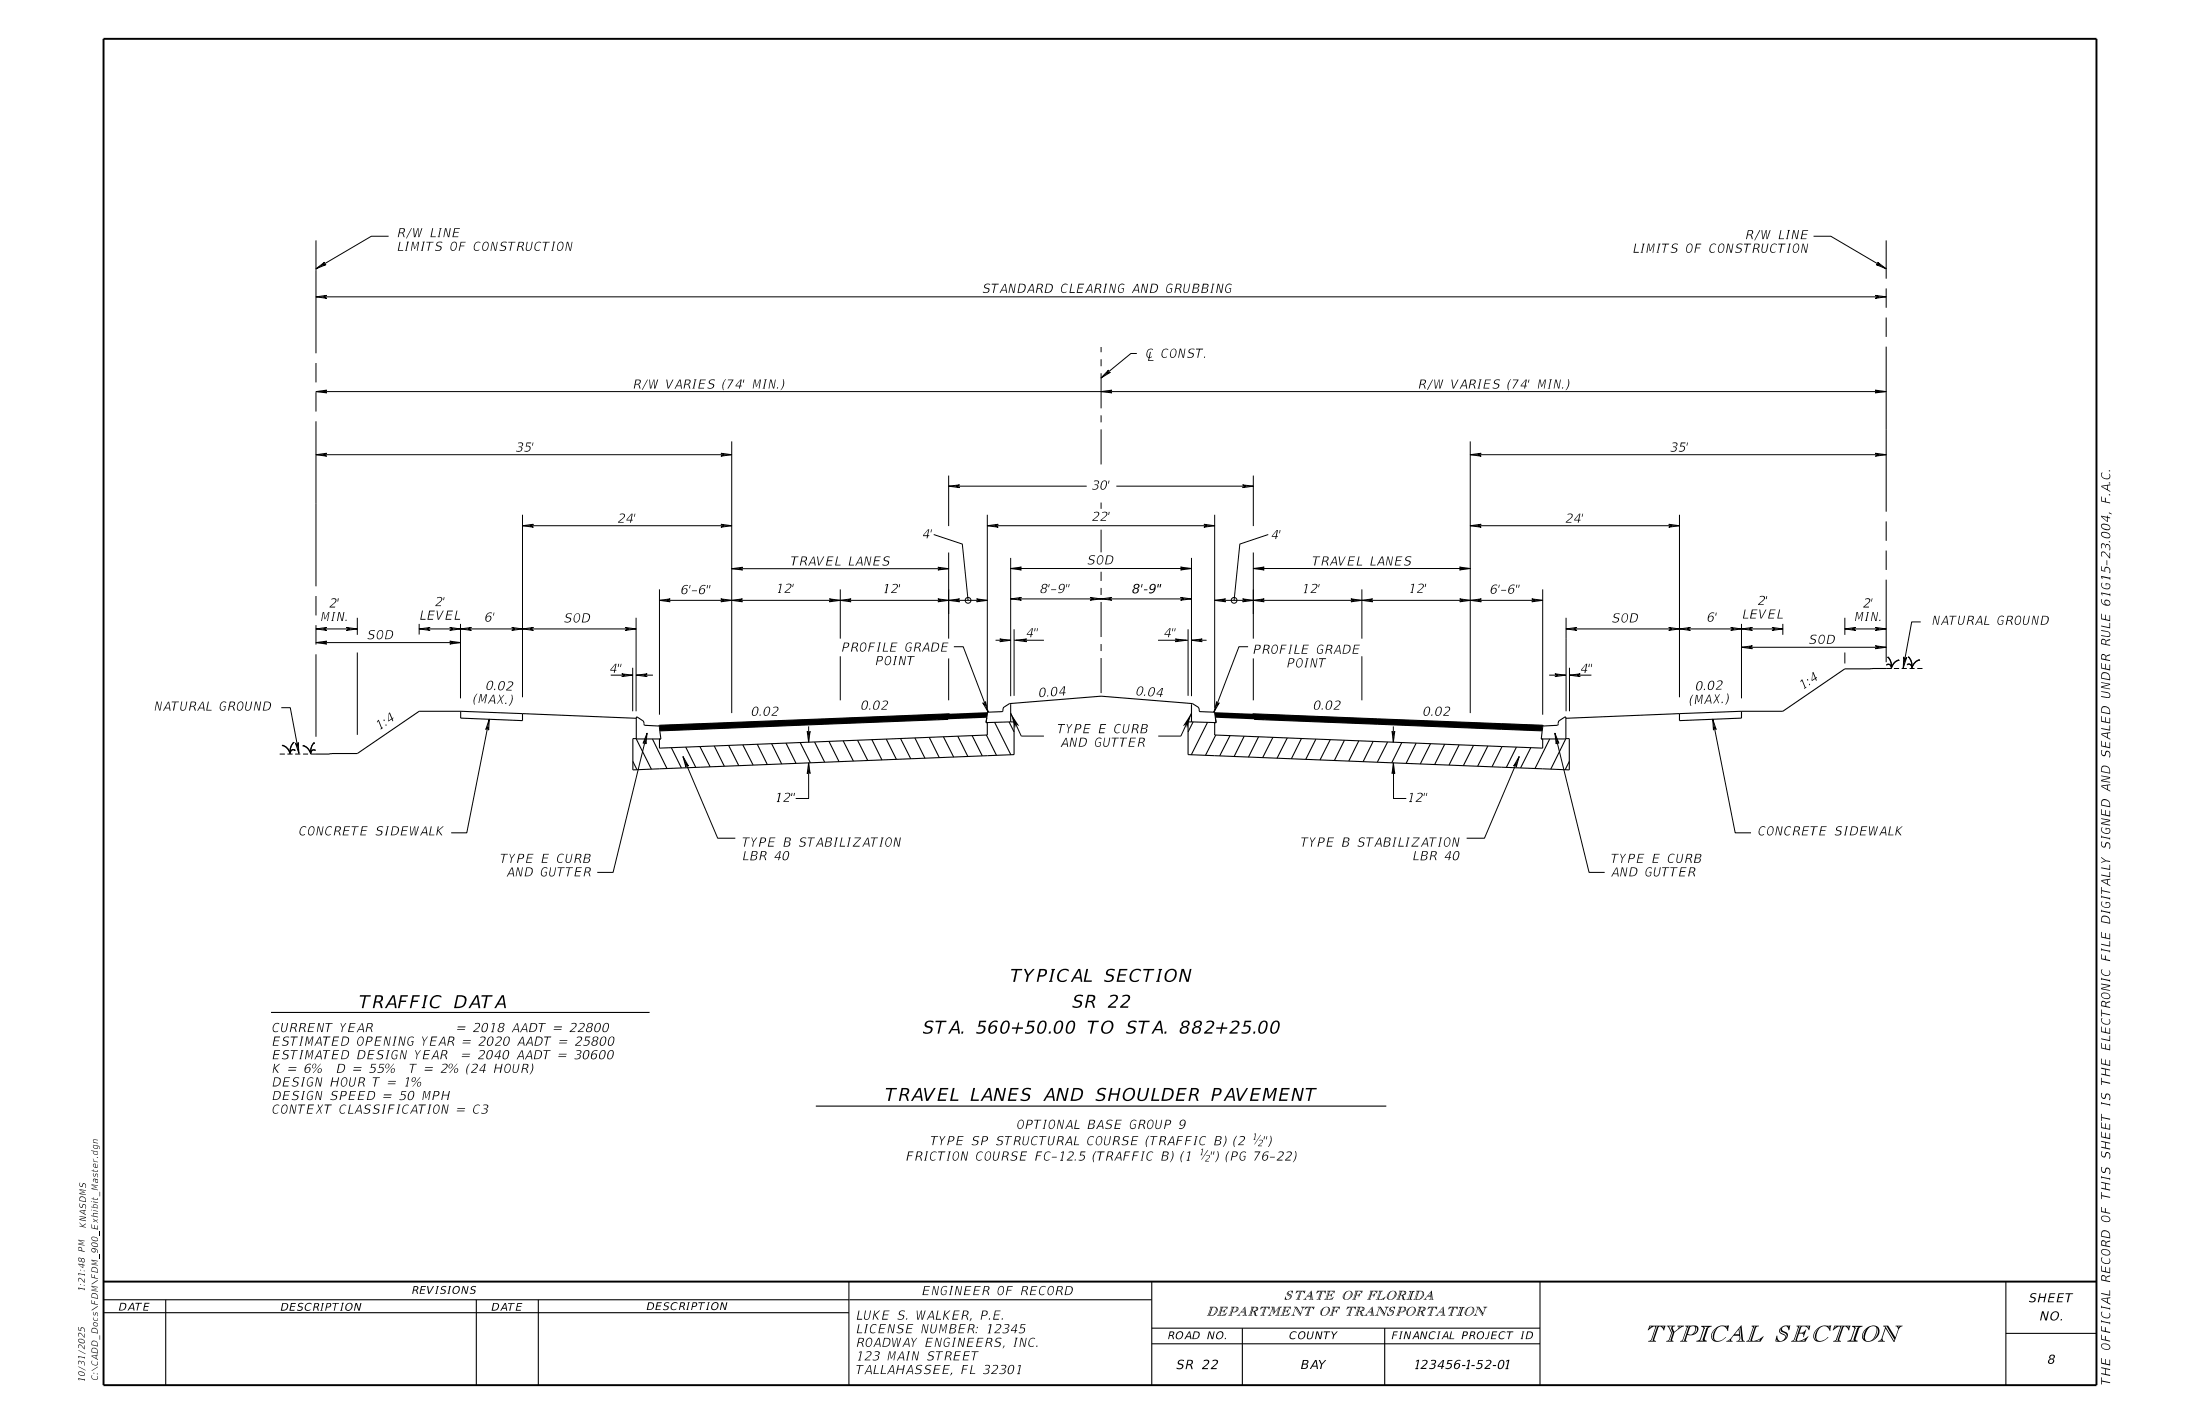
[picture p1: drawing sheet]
<svg xmlns="http://www.w3.org/2000/svg" width="432mm" height="279mm" viewBox="0 0 432 279" stroke-linecap="round" stroke-linejoin="round" font-family="sans-serif">
<g fill="none" stroke="#000" stroke-width=".21">
<path d="M90.4 139.6h-8.1l-12.2 8.2-8.1 .2M90.4 139.6v1.3l12.2 .5v-1.4M90.4 139.6l12.2 .4M198.3 138l17.8-1.4 17.9 1.4M341.8 139.6v1.3l-12.2 .5v-1.4M341.8 139.6l-12.2 .4M370.2 131.2h-8.1l-12.2 8.4h-8.1M370.3 130.4h.1M370.3 130.5a.62 .62 0 0 1 .7 0 .62 .62 0 0 1 .2 .7M370.3 130.4l.5-.1 .4 .5M370.5 128.9h.1M370.5 128.9a2.59 2.59 0 0 1 .8 2.1 2.06 2.06 0 0 1 1.4-1.5"/>
<path d="M370.5 128.9a2.46 2.46 0 0 1 .7 2.2 2.12 2.12 0 0 1 1.5-1.6M372.7 129.6h.1M374.3 130.4l.6-.1 .3 .5M374.3 130.4h.1M374.4 130.4a.61 .61 0 0 1 .6 .1 .61 .61 0 0 1 .2 .6M374.5 128.9h.1M375.2 131a2.6 2.6 0 0 0-.7-2.1 2.33 2.33 0 0 1 .7 2.2M376.8 129.5a2.05 2.05 0 0 0-1.6 1.6M376.8 129.6h.1M376.8 129.4a2.04 2.04 0 0 0-1.5 1.5M55.5 146.3h.1M55.5 146.3a2.07 2.07 0 0 1 1.4 1.6 .63 .63 0 0 1 .3-.6 .63 .63 0 0 1 .7-.1"/>
<path d="M55.5 146.2a2.1 2.1 0 0 1 1.4 1.5M57.7 145.6a2.57 2.57 0 0 0-.8 2.3M57.7 145.7a2.35 2.35 0 0 0-.7 2M57.7 145.6h.1M57.9 147.2h.1M57.9 147.2l-.6-.1-.4 .5M59.5 146.3a2.11 2.11 0 0 1 1.5 1.7M59.5 146.3a2.1 2.1 0 0 1 1.5 1.4M59.5 146.4h.1M61 147.8a2.54 2.54 0 0 1 .7-2.1 2.33 2.33 0 0 0-.7 2.2M61.7 145.8h.1M61.9 147.2a.61 .61 0 0 0-.7 .1 .61 .61 0 0 0-.2 .7"/>
<path d="M61.9 147.2h.1M61.9 147.2l-.5-.1-.4 .6M102.6 140l22.3 .9M124.2 149.4l.8 1.6M124.9 145l2.9 5.9M126.4 142.1l.1 .2 2.8 .2M126.4 142v.1M126.4 142l-.2-.6-1.3-.7v4.3M128.1 145l2.8 5.8M129.3 142.5l.1 .2 .3 2.3h-4.8M131.8 146.7l1.9 4M134.6 146.6l2 4"/>
<path d="M137.4 146.5l2 4M140.2 146.4l2 4M143 146.3l2 3.9M145.8 146.2l2 3.9M148.6 146l2 4M151.4 145.9l2 4M154.3 145.8l1.9 4M157.1 145.7l2 4M159.9 145.6l2 3.9M162.7 145.5l2 3.9M165.5 145.3l2 4M168.3 145.2l2 4"/>
<path d="M171.1 145.1l2 4M174 145l1.9 4M176.7 144.9l2.1 4M179.6 144.8l1.9 4M182.4 144.7l2 4M185.2 144.6l2 4M186.1 141.1l-56.6 2.3M186.4 140.1l-57 2.2-.1 .2M188 144.5l2 3.9M190.8 144.4l2 3.9M193.5 141.8h.3v2.4l-64.4 2.6v-1.8M193.6 144.2l2 4"/>
<path d="M195.2 141.7l3.2 6.4M198 141.6l1 2M198.4 141.6v-3.4l-.2-.2-1.3 .9-.2 .7-2.8 .2-.4 2M198.4 141.6h.6v6.5l-74.8 3v-6.2h.7M198.4 141.6l-4.9 .2M233.9 141.6v-3.4l.1-.2 1.2 .7 .3 .9 2.8 .2 .4 2M233.9 141.6h-.7v6.5l74.8 3v-6.2h-.7M233.9 141.6l4.8 .2M234.2 141.6l-1 2M237 141.7l-3.2 6.4M238.6 144.2l-2 4M238.7 141.8h-.3v2.4l64.4 2.6v-1.8"/>
<path d="M241.4 144.4l-2 3.9M244.2 144.5l-2 3.9M245.9 140.1l56.9 2.2 .1 .2M246.1 141.1l56.6 2.3M247 144.6l-2 4M249.8 144.7l-2 4M252.7 144.8l-2.1 4M255.4 144.9l-1.9 4M258.3 145l-2 4M261.1 145.1l-2 4M263.9 145.2l-2 4M266.7 145.3l-2 4"/>
<path d="M269.5 145.5l-2 3.9M272.3 145.6l-2 3.9M275.1 145.7l-1.9 4M278 145.8l-2 4M280.8 145.9l-2 4M283.6 146l-2 4M286.4 146.2l-2 3.9M289.2 146.3l-2 3.9M292 146.4l-2 4M294.8 146.5l-2 4M297.6 146.6l-1.9 4M300.5 146.7l-2.1 4"/>
<path d="M304.2 145l-2.9 5.8M305.8 142l.2-.6 1.3-.7v4.3h-4.8l.4-2.5M305.8 142.1l-.1 .2-2.8 .2M305.8 142v.1M307.3 145l-2.9 5.9M308 149.4l-.8 1.6M329.6 140l-22.3 .9M53.2 198.6h74.3M160.1 217h112M20.3 255h146.3M20.3 257.6h146.3M32.5 255v16.8"/>
<path d="M93.5 255v16.8M105.7 255v16.8M166.6 251.5v20.3M166.7 255h59.4M226.1 251.5v20.3M302.3 251.5v20.3M393.7 251.5v20.3M226.1 260.6h76.2M226.1 263.7h76.2M243.8 260.6v11.2M271.8 260.6v11.2M393.7 261.6h17.8"/>
</g>
<g fill="#000">
<path d="M237 225.7h.1l-1.3 1.8zM247.4 222.7h.1l-1.3 1.8z"/>
<path d="M193.3 55.9a.94 .94 0 0 1 1-.2v.2a.52 .52 0 0 0-.6-.1 .52 .52 0 0 0-.3 .5 .79 .79 0 0 1 .8 .6 .86 .86 0 0 1-1.3 .5v-.2a.56 .56 0 0 0 .7 .2 .56 .56 0 0 0 .4-.6 .72 .72 0 0 1-.9-.7z" fill-rule="evenodd"/>
<path d="M208.6 55.9a.54 .54 0 0 1 .5-.3 .54 .54 0 0 1 .4 .4 .71 .71 0 0 0-.8-.1 .71 .71 0 0 0-.3 .8 .52 .52 0 0 0 .3 .6 .52 .52 0 0 0 .6-.1 .62 .62 0 0 1-.8 .2 .62 .62 0 0 1-.3-.8z" fill-rule="evenodd"/>
<path d="M219.7 55.9l.6-.3 .4 .2v.2a.67 .67 0 0 0-.9-.1 .67 .67 0 0 0-.2 .8 .5 .5 0 0 0 .2 .6 .5 .5 0 0 0 .6 0l.1-.6h-.4l.1-.1h.4l-.1 .7a.64 .64 0 0 1-.9 .1 .64 .64 0 0 1-.2-.8z" fill-rule="evenodd"/>
<path d="M229.2 55.9a.52 .52 0 0 1 .5-.3 .52 .52 0 0 1 .5 .4 .69 .69 0 0 0-.9-.1 .69 .69 0 0 0-.3 .8 .51 .51 0 0 0 .2 .6 .51 .51 0 0 0 .6 0l.1-.6h-.3v-.1h.5l-.1 .7a.64 .64 0 0 1-.9 .1 .64 .64 0 0 1-.2-.8z" fill-rule="evenodd"/>
<path d="M240.8 55.9l.5-.3 .5 .2-.1 .2a.68 .68 0 0 0-.8-.1 .68 .68 0 0 0-.3 .8 .49 .49 0 0 0 .2 .6 .49 .49 0 0 0 .6 0l.1-.6h-.3v-.1h.5l-.2 .7a.64 .64 0 0 1-.8 .1 .64 .64 0 0 1-.2-.8z" fill-rule="evenodd"/>
<path d="M225.3 68.6a.55 .55 0 0 1 .5-.2 .55 .55 0 0 1 .5 .3 .73 .73 0 0 0-.9 0 .73 .73 0 0 0-.2 .9v.3l.3 .2 .2-1.1h.2l-.2 1.1 .4-.2v.2l-.5 .1-.1 .5h.9v.1h-1.1l.2-.6a.93 .93 0 0 1-.2-1.6z" fill-rule="evenodd"/>
<path d="M228.3 68.6l.7-.2 .3 .1v.2a.7 .7 0 0 0-.9 0 .7 .7 0 0 0-.3 .7 .51 .51 0 0 0 .3 .7 .51 .51 0 0 0 .7-.2 .6 .6 0 0 1-.9 .3 .6 .6 0 0 1-.2-.9z" fill-rule="evenodd"/>
<path d="M229.9 68.7a.97 .97 0 0 0 .2 1.5 1.1 1.1 0 0 0 .5-1.8h-.4zM230.1 68.6a.49 .49 0 0 1 .6 .1 .49 .49 0 0 1 .1 .6l-.1 .2a.49 .49 0 0 1-.6 .6 .49 .49 0 0 1-.3-.8z" fill-rule="evenodd"/>
<path d="M231.6 68.4h.2l.4 1.7 .3-1.7h.2l-.3 1.8h-.3l-.4-1.6-.3 1.6h-.2z" fill-rule="evenodd"/>
<path d="M233.4 68.6l.8-.2 .3 .1-.1 .2a.52 .52 0 0 0-.6-.2 .52 .52 0 0 0-.3 .6l.3 .1a.55 .55 0 0 1 .5 .6 .55 .55 0 0 1-.8 .4l-.5-.1v-.2a.56 .56 0 0 0 .7 .2 .56 .56 0 0 0 .4-.6 .72 .72 0 0 1-.8-.6z" fill-rule="evenodd"/>
<path d="M234.8 68.4h1.3v.2h-.6l-.3 1.6h-.2l.3-1.6h-.6z" fill-rule="evenodd"/>
<path d="M236.4 70h.1v.2h-.2z" fill-rule="evenodd"/>
<path d="M290.4 74.4h.4l-.1 .2-.4 1.5 .1 .1h-.4l.1-.1 .4-1.5h-.2z" fill-rule="evenodd"/>
<path d="M293.3 74.7l.4-.3h.5l.2 .1v.2a.54 .54 0 0 0-.6-.2 .54 .54 0 0 0-.4 .6 .76 .76 0 0 1 .9 .6 .88 .88 0 0 1-1.4 .5l.1-.2a.58 .58 0 0 0 .7 .2 .58 .58 0 0 0 .3-.7 .74 .74 0 0 1-.8-.5z" fill-rule="evenodd"/>
<path d="M296.5 74.4h.1l-.5 1.1 .1 1.1h-.2l-.1-1.1z" fill-rule="evenodd"/>
<path d="M304.2 74.4h.4v.2h-.2l-.3 1.5 .1 .1h-.4l.2-.1 .3-1.5h-.2z" fill-rule="evenodd"/>
<path d="M307.7 74.4l.2 .2 .1 .7a1.75 1.75 0 0 1-.7 1.3l.5-1.1z" fill-rule="evenodd"/>
<path d="M214.7 100.5a.61 .61 0 0 1 .7-.1 .61 .61 0 0 1 .4 .5l-.3 .4-.9 .8h.9v.1h-1.1v-.2l.8-.6a.43 .43 0 0 0 .3-.7 .43 .43 0 0 0-.7-.1l-.1 .1z" fill-rule="evenodd"/>
<path d="M214 109.1l.7-.2 .2 .1v.2a.54 .54 0 0 0-.6-.2 .54 .54 0 0 0-.3 .6 .75 .75 0 0 1 .8 .6 .94 .94 0 0 1-1.3 .5v-.2a.58 .58 0 0 0 .7 .2 .58 .58 0 0 0 .4-.7 .75 .75 0 0 1-.9-.5z" fill-rule="evenodd"/>
<path d="M215.6 109.2a.96 .96 0 0 0 .2 1.6 1.1 1.1 0 0 0 .4-1.8h-.3zM215.8 109.2a.47 .47 0 0 1 .6 .1 .47 .47 0 0 1 0 .6 .52 .52 0 0 1-.3 .6 .52 .52 0 0 1-.7-.2l.1-.7z" fill-rule="evenodd"/>
<path d="M216.4 100.5a.55 .55 0 0 1 .7-.1 .55 .55 0 0 1 .2 .7l-1.1 1h.9v.1h-1.1v-.2l1-.8a.41 .41 0 0 0 .1-.6 .41 .41 0 0 0-.7 0l-.1 .1z" fill-rule="evenodd"/>
<path d="M217.6 100.4h.2l-.1 .6h-.2z" fill-rule="evenodd"/>
<path d="M198.4 139.9l1.7 2.6-.7-.4-.2 .8z" fill-rule="evenodd"/>
<path d="M233.9 139.9l-.9 3-.2-.8-.6 .4z" fill-rule="evenodd"/>
<path d="M249.8 126.7a.96 .96 0 0 0 .2 1.6 1.1 1.1 0 0 0 .5-1.8h-.4zM250 126.7a.48 .48 0 0 1 .6 .1 .48 .48 0 0 1 0 .6 .52 .52 0 0 1-.2 .6 .52 .52 0 0 1-.7-.2v-.6z" fill-rule="evenodd"/>
<path d="M254.8 129.2a1.01 1.01 0 0 0 .1 1.8 1.12 1.12 0 0 0 .5-1.8zM254.9 129.4a.49 .49 0 0 1 .6 .1 .49 .49 0 0 1 0 .6 .56 .56 0 0 1-.2 .6 .56 .56 0 0 1-.7-.1 1.39 1.39 0 0 1 .3-1.2z" fill-rule="evenodd"/>
<path d="M258.2 137.7a.92 .92 0 0 0 .1 1.6 1.13 1.13 0 0 0 .6-1.8h-.3zM258.4 137.7a.43 .43 0 0 1 .6 .1 .43 .43 0 0 1-.1 .6 .53 .53 0 0 1-.1 .6 .53 .53 0 0 1-.7 0l.1-.9z" fill-rule="evenodd"/>
<path d="M258.8 126.7a.51 .51 0 0 1 .5-.3 .51 .51 0 0 1 .5 .4 .68 .68 0 0 0-.9-.1 .68 .68 0 0 0-.3 .8 .5 .5 0 0 0 .2 .6 .5 .5 0 0 0 .6 0l.1-.6h-.3v-.1h.5l-.1 .7a.67 .67 0 0 1-.9 .1 .67 .67 0 0 1-.2-.8z" fill-rule="evenodd"/>
<path d="M259.4 139h.2v.2h-.2z" fill-rule="evenodd"/>
<path d="M260.5 137.7a1.16 1.16 0 0 0 0 1.6 1.12 1.12 0 0 0 .9-1.6l-.4-.3zM260.7 137.7a.43 .43 0 0 1 .6 .1 .43 .43 0 0 1-.1 .6 .53 .53 0 0 1-.1 .6 .53 .53 0 0 1-.7 0l.1-.9z" fill-rule="evenodd"/>
<path d="M262.1 137.5a.59 .59 0 0 1 .6-.1 .59 .59 0 0 1 .4 .5l-.3 .5-.8 .7h.9v.1h-1.2l.9-.8a.43 .43 0 0 0 .3-.6 .43 .43 0 0 0-.7-.1h-.1z" fill-rule="evenodd"/>
<path d="M279.8 138.9a.92 .92 0 0 0 .1 1.6 1.16 1.16 0 0 0 .5-1.8h-.3zM279.9 139a.37 .37 0 0 1 .6 0v.1a1.19 1.19 0 0 1-.6 1.2h-.2a1.32 1.32 0 0 1 .2-1.3z" fill-rule="evenodd"/>
<path d="M282 138.9a.92 .92 0 0 0 .2 1.6 1.13 1.13 0 0 0 .5-1.8h-.4zM282.2 139a.37 .37 0 0 1 .6 0v.1a1.21 1.21 0 0 1-.6 1.2h-.2a1.32 1.32 0 0 1 .2-1.3z" fill-rule="evenodd"/>
<path d="M339 136.1l.2 .1 .1 .8a1.72 1.72 0 0 1-.7 1.3l.5-1.1z" fill-rule="evenodd"/>
<path d="M129.3 142.3l64.6-2.6-.2 1.1-64.2 2.6z" fill-rule="evenodd"/>
<path d="M215.2 145a.51 .51 0 0 1 .5-.3 .51 .51 0 0 1 .5 .4 .67 .67 0 0 0-.9-.1 .67 .67 0 0 0-.2 .8 .49 .49 0 0 0 .2 .5 .49 .49 0 0 0 .6 0l.1-.5h-.3v-.2h.4l-.1 .8a.65 .65 0 0 1-.8 .1 .65 .65 0 0 1-.3-.9z" fill-rule="evenodd"/>
<path d="M219 142.3l.6-.3 .4 .2v.2a.69 .69 0 0 0-.8-.1 .69 .69 0 0 0-.3 .8 .51 .51 0 0 0 .2 .6 .51 .51 0 0 0 .7-.2 .6 .6 0 0 1-.8 .3 .6 .6 0 0 1-.3-.8z" fill-rule="evenodd"/>
<path d="M238.3 139.7l64.5 2.6 .1 .1-.1 .2-.1 .8-64.2-2.6-.1-1z" fill-rule="evenodd"/>
<path d="M281 140.2h.2l-.1 .2h-.2z" fill-rule="evenodd"/>
<path d="M283.6 138.7a.55 .55 0 0 1 .8-.1 .55 .55 0 0 1 .2 .7l-1.1 1h.9l-.1 .1h-1.1l.1-.1 .8-.7a.42 .42 0 0 0 .3-.7 .42 .42 0 0 0-.7 0h-.1z" fill-rule="evenodd"/>
<path d="M266.8 164.5a.93 .93 0 0 1 1.1-.1v.2a.54 .54 0 0 0-.7-.2 .54 .54 0 0 0-.3 .6h.1a.55 .55 0 0 1 .6 .2 .55 .55 0 0 1 .1 .6 .98 .98 0 0 1-1.2 .3v-.3a.56 .56 0 0 0 .7 .2 .56 .56 0 0 0 .3-.6l-.3-.1a.43 .43 0 0 1-.5-.2 .43 .43 0 0 1 .1-.6z" fill-rule="evenodd"/>
<path d="M283.7 164.5a1 1 0 0 0 .2 1.7 1.12 1.12 0 0 0 .5-1.9h-.4zM283.9 164.5a.48 .48 0 0 1 .6 .1 .48 .48 0 0 1 0 .6 .56 .56 0 0 1-.2 .7 .56 .56 0 0 1-.7-.1 1.35 1.35 0 0 1 .3-1.3z" fill-rule="evenodd"/>
<path d="M285.6 167.1a1.19 1.19 0 0 0-.2 1.7 1.1 1.1 0 0 0 1-1.6l-.2-.2zM285.6 167.3a.37 .37 0 0 1 .6 0 1.34 1.34 0 0 1-.6 1.4 .87 .87 0 0 1 0-1.4z" fill-rule="evenodd"/>
<path d="M323.3 170.4a.49 .49 0 0 1 .5-.3 .49 .49 0 0 1 .4 .4 .62 .62 0 0 0-.7-.1 .62 .62 0 0 0-.4 .7 .52 .52 0 0 0 .1 .6 .52 .52 0 0 0 .7 0l.1-.5h-.3v-.1h.5l-.2 .7a.65 .65 0 0 1-.8 .1 .65 .65 0 0 1-.2-.8z" fill-rule="evenodd"/>
<path d="M345.5 162.3a.51 .51 0 0 1 .5-.2 .51 .51 0 0 1 .5 .4 .72 .72 0 0 0-.9-.1 .72 .72 0 0 0-.3 .9 .51 .51 0 0 0 .4 .5 .51 .51 0 0 0 .6-.2 .61 .61 0 0 1-.9 .3 .61 .61 0 0 1-.2-.9z" fill-rule="evenodd"/>
<path d="M347.1 162.3a.96 .96 0 0 0 .2 1.6 1.1 1.1 0 0 0 .5-1.8h-.4zM347.3 162.3a.48 .48 0 0 1 .6 .1 .48 .48 0 0 1 0 .6 .52 .52 0 0 1-.2 .7 .52 .52 0 0 1-.7-.2v-.7z" fill-rule="evenodd"/>
<path d="M350.6 162.3a.51 .51 0 0 1 .5-.2 .51 .51 0 0 1 .4 .4 .72 .72 0 0 0-.9-.1 .72 .72 0 0 0-.2 .9 .51 .51 0 0 0 .3 .5 .51 .51 0 0 0 .6-.2 .61 .61 0 0 1-.8 .3 .61 .61 0 0 1-.3-.9z" fill-rule="evenodd"/>
<path d="M360.5 162.3l.6-.2 .5 .1-.1 .1a.58 .58 0 0 0-.9 .4v.1a.71 .71 0 0 1 .8 .6 .93 .93 0 0 1-1.3 .4l.1-.1a.62 .62 0 0 0 .6 .1 .62 .62 0 0 0 .4-.5l-.3-.2a.45 .45 0 0 1-.5-.2 .45 .45 0 0 1 .1-.6z" fill-rule="evenodd"/>
<path d="M90.7 207.3h1.5l-.1 .1h-1.5z" fill-rule="evenodd"/>
<path d="M90.8 206.8h1.5v.1h-1.6z" fill-rule="evenodd"/>
<path d="M289.8 256.4l.2 .2-.4 1.2-.4 .4h.7l-.2-.2v-.3l.4-1 .9 1.5 .5-1.5 .4-.3h-.8l.3 .4-.3 .9-.8-1.3zM289.5 258l.1 .1h-.1zM291.4 256.5h.2l-.1 .1zM290 256.5h.2l.8 1.6z" fill-rule="evenodd"/>
<path d="M369.6 260.1v.1l.3 .1 .1 .2-.7 2.1-.8 .6h1.4l.1-.1-.4-.1-.1-.4 .6-1.9 1.6 2.6h.1l.9-2.5 .8-.7h-1.4l-.1 .1 .4 .2 .1 .4-.5 1.6-1.4-2.3zM369.1 263.1l.2-.2v.2zM372.5 260.2h.4l-.2 .3zM370 260.2l.4 .2 1.4 2.5v.2z" fill-rule="evenodd"/>
</g>
<g fill="none" stroke="#000" stroke-width=".2">
<path d="M62 58.2h308.2M62 52.7l1.7-1.2-.4 .5 .7-.1zM62 47.2v22.1M62 58.2l2.1-.2-.6 .2 .6 .3zM76.3 46.4h-3.4l-10.9 6.3M356 46.4h3.3l10.9 6.3M368.1 58l2.1 .2-2.1 .3 .6-.3zM368.5 51.5l1.7 1.2-1.9-.8 .6 .1zM370.2 47.2v7.5M370.2 56.6v3.8M62 76.8h308.2M62 71.2v3.8"/>
<path d="M62 76.9v3.9M62 76.8l2.1-.2-.6 .2 .6 .3zM216.1 68.1v1M216.1 70.5v1.4M216.1 73.2v6.9M216.1 76.8l2.1-.2-.6 .2 .6 .3zM217.6 72.6l-.3 .6 .6-.1-1.8 1.1zM223.1 69.4h-1.1l-5.9 4.8M368.1 76.6l2.1 .2-2.1 .3 .6-.3zM370.2 62.3v3.8M370.2 68v32.4M62 82.7v32.3"/>
<path d="M62 89.2h81.6M62 89.2l2.1-.3-.6 .3 .6 .3zM141.5 88.9l2.1 .3-2.1 .3 .6-.3zM143.6 86.6v53.3M186.2 95.4h27.1M186.2 95.4l2.1-.3-.6 .3 .6 .3zM186.2 93.3v9.9M216.1 81.5v1.4M216.1 84.2v6.9M216.1 98.6v1.2M219.1 95.4h26.9M243.9 95.1l2.1 .3-2.1 .3 .6-.3z"/>
<path d="M246 93.3v9.9M288.6 89.2l2.1-.3-.6 .3 .6 .3zM288.6 86.6v53.3M288.6 89.2h81.6M368.1 88.9l2.1 .3-2.1 .3 .6-.3zM62 116.9v3.9M102.6 103.2l2.1-.3-.6 .3 .6 .2zM102.6 103.2h41M102.6 101v35.8M129.4 115.6v24.6M129.4 117.8h64.4M129.4 117.8l2.1-.3-.5 .3 .5 .3z"/>
<path d="M141.5 117.5l2.1 .3-2.1 .3 .6-.3zM141.5 102.9l2.1 .3-2.1 .2 .6-.2zM143.6 117.8l2.1-.3-.6 .3 .6 .3zM143.6 111.6l2.1-.3-.6 .3 .6 .2zM143.6 111.6h42.6M162.8 117.5l2.1 .3-2.1 .3 .6-.3zM164.9 117.8l2.1-.3-.6 .3 .6 .3zM164.9 115.6v9.7M183.3 104.9l5.6 1.9 1.1 11M184.1 117.5l2.1 .3-2.1 .3 .6-.3zM184.1 111.3l2.1 .3-2.1 .2 .6-.2zM186.2 117.8l2.1-.3-.6 .3 .6 .3z"/>
<path d="M186.2 108.4v16.9M191.7 117.5l2.1 .3-2.1 .3 .6-.3zM193.8 103.2l2.1-.3-.6 .3 .6 .2zM193.8 103.2h44.6M193.8 101v37.9M198.4 117.5l2-.3-.5 .3 .5 .3zM198.4 111.5l2-.2-.5 .2 .5 .3zM198.4 111.5h35.5M198.4 117.5h35.5M198.4 109.5v27.1M214 117.2l2.1 .3-2.1 .3 .6-.3zM216.1 103.9v4.5"/>
<path d="M216.1 112.2v1.8M216.1 115.4v1.3M216.1 118.1v6.9M216.1 117.5l2.1-.3-.6 .3 .6 .3zM231.7 117.2l2.2 .3-2.2 .3 .6-.3zM231.7 111.3l2.2 .2-2.2 .3 .6-.3zM233.9 109.5v27.1M236.3 102.9l2.1 .3-2.1 .2 .6-.2zM238.4 117.8l2.1-.3-.6 .3 .6 .3zM238.4 117.8h64.4M238.4 101v37.9M243.9 117.5l2.1 .3-2.1 .3 .6-.3z"/>
<path d="M246 117.8l2.1-.3-.6 .3 .6 .3zM246 111.5l2.1-.2-.6 .2 .6 .3zM246 111.5h42.6M246 108.4v16.9M248.9 104.9l-5.6 1.9-1.1 11M265.2 117.5l2.1 .3-2.1 .3 .6-.3zM267.3 117.8l2.1-.3-.6 .3 .6 .3zM267.3 115.6v9.7M286.5 111.3l2.1 .2-2.1 .3 .6-.3zM286.5 117.5l2.1 .3-2.1 .3 .6-.3zM288.6 103.2l2.1-.3-.6 .3 .6 .2zM288.6 103.2h41"/>
<path d="M288.6 117.8l2.1-.3-.6 .3 .6 .3zM300.7 117.5l2.1 .3-2.1 .3 .6-.3zM302.8 115.6v24.6M327.6 102.9l2 .3-2 .2 .5-.2zM329.6 101v35.8M370.2 102.3v3.8M370.2 108v3.8M370.2 113.7v16.2M55.2 138.9h1.8l1.7 8.9M62 123.4h8.1M62 122.7v3.8M62 128.4v16.2"/>
<path d="M62 126.1l2.1-.3-.6 .3 .6 .3zM62 123.4l2.1-.3-.6 .3 .6 .3zM62 126.1h28.4M68 123.1l2.1 .3-2.1 .3 .6-.3zM70.1 121.2v3.4M70.1 128v16.2M82.3 122.4v2.1M82.3 123.4l2.1-.3-.6 .3 .6 .3zM82.3 123.4h42.5M88.3 123.1l2.1 .3-2.1 .3 .6-.3zM88.3 125.8l2.1 .3-2.1 .3 .6-.3zM90.4 123.4l2.1-.3-.6 .3 .6 .3z"/>
<path d="M90.4 122.4v14.6M100.5 123.1l2.1 .3-2.1 .3 .5-.3zM102.6 123.4l2.1-.3-.6 .3 .6 .3zM119.9 132.5h4.3M122.1 132.2l2.1 .3-2.1 .3 .6-.3zM122.7 123.1l2.1 .3-2.1 .3 .6-.3zM124.2 131v8.6M124.8 121.2v18.4M124.9 132.5l2.1-.3-.6 .3 .6 .3zM124.9 132.5h3.3M164.9 128.8v8.6M186.2 129.2v8.2"/>
<path d="M187.2 126.9h1.9l4.9 12.8M192.9 137.9l.5 .4v-.6l.6 2zM195.4 125.6h3M196.3 125.4l2.1 .2-2.1 .3 .5-.3zM198.4 139.9l2 4.5h4.5M199 125.6h5.9M199 123.5v13M199.4 125.6l2.1-.2-.6 .2 .6 .3zM216.1 126.4v1.3M216.1 129.1v6.9M227.3 125.6h5.9M230.7 125.4l2.1 .2-2.1 .3 .6-.3z"/>
<path d="M233.2 123.5v13M233.9 125.6l2-.2-.5 .2 .5 .3zM233.9 125.6h2.9M233.9 139.9l-2.1 4.5h-4.5M238.8 137.7v.6l.5-.4-1 1.8zM245 126.9h-1.8l-4.9 12.8M246 129.2v8.2M267.3 128.8v8.6M304.1 132.5h3.2M305.2 132.2l2.1 .3-2.1 .3 .6-.3zM307.4 123.4l2.1-.3-.6 .3 .6 .3zM307.4 121.2v18.4"/>
<path d="M307.4 123.4h42.5M308 132.5l2.1-.3-.5 .3 .5 .3zM308 132.5h4.3M308 131v8.6M327.6 123.1l2 .3-2 .3 .5-.3zM329.6 123.4l2.2-.3-.6 .3 .6 .3zM339.7 123.1l2.1 .3-2.1 .3 .6-.3zM341.8 123.4l2.1-.3-.6 .3 .6 .3zM341.8 127l2.1-.3-.6 .3 .6 .3zM341.8 122.4v14.6M341.8 127h28.4M347.8 123.1l2.1 .3-2.1 .3 .6-.3z"/>
<path d="M349.9 122.4v2.2M362.1 123.4l2.1-.3-.6 .3 .6 .3zM362.1 123.4h8.1M362.1 121.2v3.4M362.1 128v2.2M368.1 126.7l2.1 .3-2.1 .3 .6-.3zM368.1 123.1l2.1 .3-2.1 .3 .6-.3zM370.2 131.2h1M371.7 131.2h1M373.2 131.2h1.1M373.7 128.9l.1 .6 .4-.5-.6 2zM374.8 131.2h1"/>
<path d="M376.3 131.2h1M377 122h-1.8l-1.6 9M54.9 148h1M56.4 148h1M57.9 148h1M58 145.8l.4 .5 .1-.6 .2 2.1zM59.5 148h1M61 148h1M96 141.1l-.1 2.1-.2-.6-.3 .5zM96 141.1l-4.4 22.3h-3.1M127 143.9l-6.7 27.3h-3.1M127 143.9l-.2 2-.2-.6-.4 .5z"/>
<path d="M134.1 148.4l6.8 16.1h3.4M134.1 148.4l1 1.9-.5-.5v.7zM158.4 143.5l.3 .6 .3-.6-.3 2.1zM158.7 149.7l.3 2.1-.3-.6-.3 .6zM158.7 149.7v7h-2.5M158.7 142.5v3.1M273.2 143.5l.3 .6 .3-.6-.3 2.1zM273.5 149.7l.3 2.1-.3-.6-.3 .6zM273.5 142.5v3.1M273.5 149.7v7h2.5M298.2 148.4l-.6 2.1v-.7l-.5 .5zM298.2 148.4l-6.8 16.1h-3.5"/>
<path d="M305.2 143.9l6.7 27.3h3.1M305.2 143.9l.8 1.9-.4-.5-.2 .6zM336.2 141.1l.6 2-.4-.5-.1 .6zM336.2 141.1l4.4 22.3h3.1"/>
<circle cx="190" cy="117.8" r=".57"/>
<circle cx="242.2" cy="117.8" r=".57"/>
</g>
<path d="M20.3 7.6h391.2v264.2h-391.2zM20.3 251.5h391.2" fill="none" stroke="#000" stroke-width=".38"/>
<text font-size="3.2" x="322.5" y="263.2">TYPICAL SECTION</text>
<g font-size="2.5">
<text x="70.5" y="197.8">TRAFFIC DATA</text>
<text x="198.3" y="192.7">TYPICAL SECTION</text>
<text x="210.3" y="197.7">SR 22</text>
<text x="181" y="202.8">STA. 560+50.00 TO STA. 882+25.00</text>
<text x="173.7" y="216">TRAVEL LANES AND SHOULDER PAVEMENT</text>
</g>
<g font-size="1.8">
<text x="77.9" y="46.6">R/W LINE</text>
<text x="342.5" y="46.9">R/W LINE</text>
<text x="77.9" y="49.2">LIMITS OF CONSTRUCTION</text>
<text x="320.4" y="49.6">LIMITS OF CONSTRUCTION</text>
<text x="192.7" y="57.5">STANDARD CLEARING AND GRUBBING</text>
<text x="124.2" y="76.3">R/W VARIES (74' MIN.)</text>
<text x="278.3" y="76.3">R/W VARIES (74' MIN.)</text>
<text x="101.2" y="88.6">35'</text>
<text x="327.8" y="88.6">35'</text>
<text x="214.2" y="96.1">30'</text>
<text x="121.2" y="102.6">24'</text>
<text x="181" y="105.6">4'</text>
<text x="249.4" y="105.8">4'</text>
<text x="307.2" y="102.6">24'</text>
<text x="155.2" y="111">TRAVEL LANES</text>
<text x="213.3" y="110.8">SOD</text>
<text x="257.6" y="111">TRAVEL LANES</text>
<text x="64.6" y="119.2">2'</text>
<text x="85.3" y="119">2'</text>
<text x="133.6" y="116.6">6'-6&quot;</text>
<text x="152.3" y="116.4">12'</text>
<text x="173.2" y="116.4">12'</text>
<text x="204.1" y="116.4">8'-9&quot;</text>
<text x="222.1" y="116.4">8'-9&quot;</text>
<text x="255.5" y="116.4">12'</text>
<text x="276.4" y="116.4">12'</text>
<text x="292.4" y="116.5">6'-6&quot;</text>
<text x="344.9" y="118.7">2'</text>
<text x="365.6" y="119.2">2'</text>
<text x="62.9" y="121.9">MIN.</text>
<text x="72" y="125.4">SOD</text>
<text x="82.3" y="121.6">LEVEL</text>
<text x="95.1" y="122">6'</text>
<text x="110.6" y="122.2">SOD</text>
<text x="201.3" y="125">4&quot;</text>
<text x="228.4" y="125">4&quot;</text>
<text x="316.3" y="122.2">SOD</text>
<text x="335" y="122">6'</text>
<text x="341.9" y="121.4">LEVEL</text>
<text x="363.9" y="121.9">MIN.</text>
<text x="379.1" y="122.6">NATURAL GROUND</text>
<text x="165.1" y="127.9">PROFILE GRADE</text>
<text x="171.7" y="130.5">POINT</text>
<text x="245.9" y="128.3">PROFILE GRADE</text>
<text x="252.5" y="131">POINT</text>
<text x="354.9" y="126.4">SOD</text>
<text x="92.9" y="137.9" transform="rotate(2 92.9 137.9)">(M A X .)</text>
<text x="95.3" y="135.4" transform="rotate(2 95.3 135.4)">0 .0 2</text>
<text x="119.6" y="132.1">4&quot;</text>
<text x="203.9" y="136.8" transform="rotate(-4 203.9 136.8)">0 .0 4</text>
<text x="222.9" y="136.4" transform="rotate(4 222.9 136.4)">0 .0 4</text>
<text x="310.1" y="132.1">4&quot;</text>
<text x="332.8" y="135.5" transform="rotate(-2 332.8 135.5)">0 .0 2</text>
<text x="353.8" y="135.4" transform="rotate(-34 353.8 135.4)">1 :4</text>
<text x="30.2" y="139.5">NATURAL GROUND</text>
<text x="74.4" y="143.4" transform="rotate(-34 74.4 143.4)">1 :4</text>
<text x="147.4" y="140.5">0.02</text>
<text x="168.9" y="139.3">0.02</text>
<text x="207.5" y="143.9">TYPE E CURB</text>
<text x="331.6" y="138.2" transform="rotate(-2 331.6 138.2)">(M A X .)</text>
<text x="208.1" y="146.5">AND GUTTER</text>
<text x="152" y="157.4">12&quot;</text>
<text x="276.2" y="157.4">12&quot;</text>
<text x="58.6" y="163.9">CONCRETE SIDEWALK</text>
<text x="145.6" y="166.1">TYPE B STABILIZATION</text>
<text x="255.3" y="166.1">TYPE B STABILIZATION</text>
<text x="345" y="163.9">CONCRETE SIDEWALK</text>
<text x="98.2" y="169.3">TYPE E CURB</text>
<text x="99.4" y="172">AND GUTTER</text>
<text x="145.6" y="168.8">LBR 40</text>
<text x="277.2" y="168.8">LBR 40</text>
<text x="316.2" y="172">AND GUTTER</text>
<text x="316.2" y="169.3">TYPE E CURB</text>
<text x="53.3" y="202.5">CURRENT YEAR</text>
<text x="89" y="202.5">= 2018 AADT = 22800</text>
<text x="53.3" y="207.9">ESTIMATED DESIGN YEAR</text>
<text x="53.3" y="205.2">ESTIMATED OPENING YEAR = 2020 AADT = 25800</text>
<text x="92" y="207.9">= 2040 AADT = 30600</text>
<text x="53.3" y="215.9">DESIGN SPEED = 50 MPH</text>
<text x="53.3" y="213.2">DESIGN HOUR T = 1%</text>
<text x="53.3" y="210.5">K = 6%</text>
<text x="65.2" y="210.5">D = 55%</text>
<text x="79.1" y="210.5">T = 2% (24 HOUR)</text>
<text x="53.3" y="218.5">CONTEXT CLASSIFICATION = C3</text>
<text x="199.5" y="221.5">OPTIONAL BASE GROUP 9</text>
<text x="177.7" y="227.7">FRICTION COURSE FC-12.5 (TRAFFIC B) (1</text>
<text x="182.6" y="224.7">TYPE SP STRUCTURAL COURSE (TRAFFIC B) (2</text>
<text x="237.6" y="227.7">&quot;) (PG 76-22)</text>
<text x="248" y="224.7">&quot;)</text>
<text x="180.9" y="254.1">ENGINEER OF RECORD</text>
<text x="252" y="255">STATE OF FLORIDA</text>
<text x="398.1" y="255.5">SHEET</text>
<text x="168" y="261.6">LICENSE NUMBER:12345</text>
<text x="168" y="259">LUKE S. WALKER, P.E.</text>
<text x="236.7" y="258.2">DEPARTMENT OF TRANSPORTATION</text>
<text x="400.3" y="259.1">NO.</text>
<text x="168" y="269.6">TALLAHASSEE, FL 32301</text>
<text x="168" y="267">123 MAIN STREET</text>
<text x="168" y="264.3">ROADWAY ENGINEERS, INC.</text>
<text x="230.8" y="268.6">SR 22</text>
<text x="255.3" y="268.6">BAY</text>
<text x="277.8" y="268.6">123456-1-52-01</text>
<text x="401.8" y="267.6">8</text>
<text x="414.2" y="271.8" transform="rotate(-90 414.2 271.8)">THE OFFICIAL RECORD OF THIS SHEET IS THE ELECTRONIC FILE DIGITALLY SIGNED AND SEALED UNDER RULE 61G15-23.004, F.A.C.</text>
</g>
<g font-size="1.5">
<text x="23.2" y="257.1">DATE</text>
<text x="55" y="257.2">DESCRIPTION</text>
<text x="80.8" y="253.9">REVISIONS</text>
<text x="96.4" y="257.2">DATE</text>
<text x="126.8" y="257.1">DESCRIPTION</text>
<text x="229.2" y="262.8">ROAD NO.</text>
<text x="253" y="262.8">COUNTY</text>
<text x="273.1" y="262.8">FINANCIAL PROJECT ID</text>
</g>
<g font-size="1.3">
<text x="16.9" y="241" transform="rotate(-90 16.9 241)">KNASDMS</text>
<text x="16.7" y="253.5" transform="rotate(-90 16.7 253.5)">1:21:48 PM</text>
<text x="16.7" y="271.2" transform="rotate(-90 16.7 271.2)">10/31/2025</text>
<text x="19.2" y="270.9" transform="rotate(-90 19.2 270.9)">C:\CADD_Docs\FDM\FDM_900_Exhibit_Master.dgn</text>
</g>
<g font-size="1.2">
<text x="235.3" y="226.7">1</text>
<text x="236.4" y="227.9">2</text>
<text x="245.7" y="223.7">1</text>
<text x="246.8" y="224.9">2</text>
</g>
</svg>
